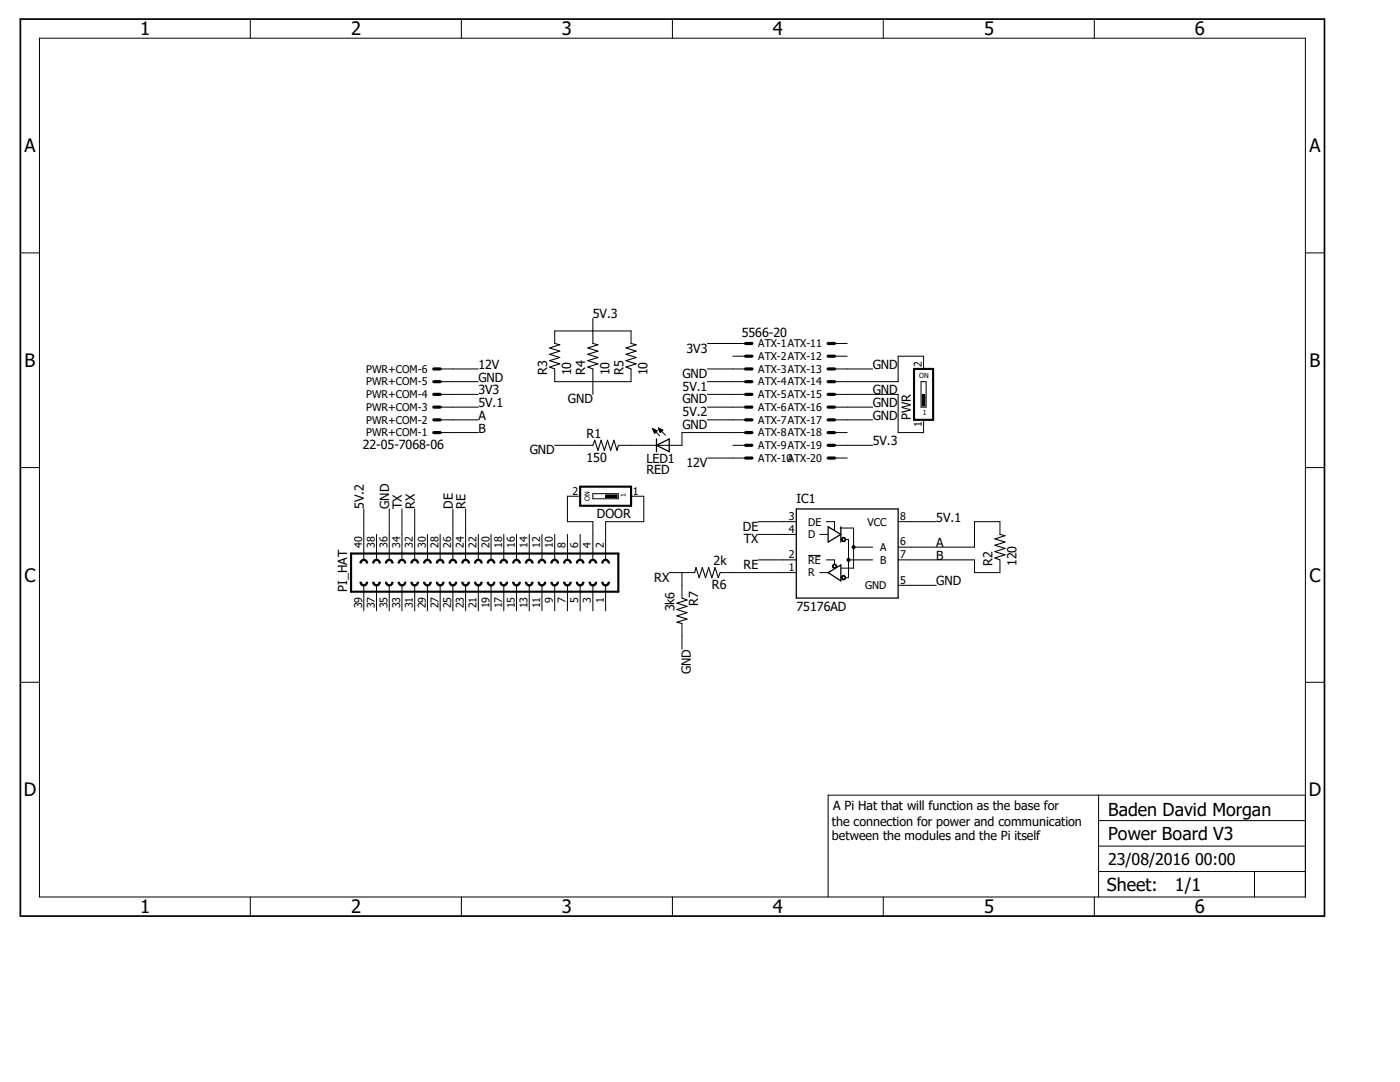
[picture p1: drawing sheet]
<svg xmlns="http://www.w3.org/2000/svg" width="279mm" height="216mm" viewBox="0 0 279 216" stroke-linecap="round" stroke-linejoin="round" font-family="sans-serif">
<path d="M3.5 3.5l261.2 179.9M264.7 3.5l-261.2 179.9" fill="none" stroke="#fff" stroke-width=".2"/>
<g fill="none" stroke="#000" stroke-width=".2">
<path d="M7.9 7.6h252.6v171.4h-252.6zM50 3.8v3.8M92.1 3.8v3.8M134.2 3.8v3.8M176.3 3.8v3.8M218.4 3.8v3.8M4.1 50.5h3.8M260.5 50.5h3.8M87.8 73.6h7.7M87.8 76.2h7.7M87.8 78.7h7.7M110.7 73.6v2.6h15.2v-2.6"/>
<path d="M110.7 68.5v-2.5h15.2v2.5M118.3 63.5v5M118.3 73.6v5.1M141.2 68.5h7.6M141.2 73.6h7.6M141.2 76.2h7.6M141.2 78.7h7.6M146.3 71.1h2.5M166.5 68.5h2.6M166.5 71.1h2.6M166.5 73.6h7.7M166.5 78.7h12.7v7.6h5.1v-2.5"/>
<path d="M183.8 76.2h1v5h-1zM184.1 78.7h.5v2.3h-.5zM184.3 73.6v-2.5h-5.1v5.1h-12.7M4.1 93.3h3.8M87.8 81.2h7.7M87.8 83.8h7.7M87.8 86.3h7.7M110.7 88.9h7.6M115.8 99h-2.6v5.1h5.1v7.6M118.3 98.5h5.1v1h-5.1zM120.9 98.8h2.2v.5h-2.2zM125.9 99h2.6v5.1h-7.6v7.6"/>
<path d="M130.3 85.6l1.4 1.4M130.3 85.6h.1M130.3 85.6l.8 .3-.5 .5M130.3 85.6l.3 .8M130.3 85.7h.3M130.3 85.8h.5M130.4 85.9h.6M130.4 86h.7M130.5 86.1h.5M130.5 86.1h.4M130.6 86.3h.2M130.6 86.4h.1"/>
<path d="M131.4 85.4l1.4 1.4M131.4 85.4l.9 .4-.5 .5zM131.4 85.5h.1M131.4 85.6h.3M131.5 85.6h.3M131.5 85.8h.7M131.5 85.7h.5M131.6 85.9h.6M131.6 86h.5M131.7 86.1h.3M131.7 86.1h.2M131.7 86.3h.1"/>
<path d="M141.2 81.2h7.6M141.2 83.8h7.6M141.2 91.4h7.6M146.3 88.9h2.5M148.8 86.3h-12.7v2.6h-12.7M166.5 81.2h7.7M166.5 83.8h7.7M166.5 86.3h2.6M166.5 88.9h7.7M166.5 91.4h2.6M260.5 93.3h3.8M71.8 116.2h.3a.51 .51 0 0 0 .5 .5 .51 .51 0 0 0 .5-.5h.3a.76 .76 0 0 1-.8 .7 .76 .76 0 0 1-.8-.7z"/>
<path d="M72 111.9a.76 .76 0 0 1 .8-.3 .76 .76 0 0 1 .6 .8h-.3a.51 .51 0 0 0-.5-.6 .51 .51 0 0 0-.5 .6h-.3zM72.6 101.6v10.1M72.6 116.8v5.1M74.4 116.2h.2a.51 .51 0 0 0 .5 .5 .51 .51 0 0 0 .5-.5h.3a.76 .76 0 0 1-.8 .7 .76 .76 0 0 1-.7-.7zM74.5 111.9a.76 .76 0 0 1 .9-.3 .76 .76 0 0 1 .5 .8h-.3a.51 .51 0 0 0-.5-.6 .51 .51 0 0 0-.5 .6h-.2zM75.1 106.6v5.1M75.1 116.8v5.1M76.9 116.2h.3a.51 .51 0 0 0 .5 .5 .51 .51 0 0 0 .5-.5h.2a.76 .76 0 0 1-.7 .7 .76 .76 0 0 1-.8-.7zM77 111.9a.76 .76 0 0 1 .9-.3 .76 .76 0 0 1 .5 .8h-.2a.51 .51 0 0 0-.5-.6 .51 .51 0 0 0-.5 .6h-.3zM77.7 101.6v10.1M77.7 116.8v5.1M79.5 116.2h.2a.51 .51 0 0 0 .5 .5 .51 .51 0 0 0 .5-.5h.3a.76 .76 0 0 1-.8 .7 .76 .76 0 0 1-.7-.7z"/>
<path d="M79.6 111.9a.76 .76 0 0 1 .8-.3 .76 .76 0 0 1 .6 .8h-.3a.51 .51 0 0 0-.5-.6 .51 .51 0 0 0-.5 .6h-.2zM80.2 101.6v10.1M80.2 116.8v5.1M82 116.2h.3a.51 .51 0 0 0 .5 .5 .51 .51 0 0 0 .5-.5h.2a.76 .76 0 0 1-.7 .7 .76 .76 0 0 1-.8-.7zM82.1 111.9a.76 .76 0 0 1 .9-.3 .76 .76 0 0 1 .5 .8h-.2a.51 .51 0 0 0-.5-.6 .51 .51 0 0 0-.5 .6h-.3zM82.8 101.6v10.1M82.8 116.8v5.1M84.5 116.2h.3a.51 .51 0 0 0 .5 .5 .51 .51 0 0 0 .5-.5h.3a.76 .76 0 0 1-.8 .7 .76 .76 0 0 1-.8-.7zM84.7 111.9a.76 .76 0 0 1 .8-.3 .76 .76 0 0 1 .6 .8h-.3a.51 .51 0 0 0-.5-.6 .51 .51 0 0 0-.5 .6h-.3zM85.3 106.6v5.1M85.3 116.8v5.1M87.1 116.2h.2a.51 .51 0 0 0 .5 .5 .51 .51 0 0 0 .5-.5h.3a.76 .76 0 0 1-.8 .7 .76 .76 0 0 1-.7-.7z"/>
<path d="M87.2 111.9a.76 .76 0 0 1 .9-.3 .76 .76 0 0 1 .5 .8h-.3a.51 .51 0 0 0-.5-.6 .51 .51 0 0 0-.5 .6h-.2zM87.8 106.6v5.1M87.8 116.8v5.1M89.6 116.2h.3a.51 .51 0 0 0 .5 .5 .51 .51 0 0 0 .5-.5h.2a.76 .76 0 0 1-.7 .7 .76 .76 0 0 1-.8-.7zM89.7 111.9a.76 .76 0 0 1 .9-.3 .76 .76 0 0 1 .5 .8h-.2a.51 .51 0 0 0-.5-.6 .51 .51 0 0 0-.5 .6h-.3zM90.4 101.6v10.1M90.4 116.8v5.1M92.2 116.2h.2a.51 .51 0 0 0 .5 .5 .51 .51 0 0 0 .5-.5h.3a.76 .76 0 0 1-.8 .7 .76 .76 0 0 1-.7-.7zM92.3 111.9a.76 .76 0 0 1 .8-.3 .76 .76 0 0 1 .6 .8h-.3a.51 .51 0 0 0-.5-.6 .51 .51 0 0 0-.5 .6h-.2zM92.9 101.6v10.1M92.9 116.8v5.1M94.7 116.2h.3a.51 .51 0 0 0 .5 .5 .51 .51 0 0 0 .5-.5h.2a.76 .76 0 0 1-.7 .7 .76 .76 0 0 1-.8-.7z"/>
<path d="M94.8 111.9a.76 .76 0 0 1 .9-.3 .76 .76 0 0 1 .5 .8h-.2a.51 .51 0 0 0-.5-.6 .51 .51 0 0 0-.5 .6h-.3zM95.5 106.6v5.1M95.5 116.8v5.1M97.2 116.2h.3a.51 .51 0 0 0 .5 .5 .51 .51 0 0 0 .5-.5h.3a.76 .76 0 0 1-.8 .7 .76 .76 0 0 1-.8-.7zM97.4 111.9a.76 .76 0 0 1 .8-.3 .76 .76 0 0 1 .6 .8h-.3a.51 .51 0 0 0-.5-.6 .51 .51 0 0 0-.5 .6h-.3zM98 106.6v5.1M98 116.8v5.1M99.8 116.2h.2a.51 .51 0 0 0 .5 .5 .51 .51 0 0 0 .5-.5h.3a.76 .76 0 0 1-.8 .7 .76 .76 0 0 1-.7-.7zM99.9 111.9a.76 .76 0 0 1 .9-.3 .76 .76 0 0 1 .5 .8h-.3a.51 .51 0 0 0-.5-.6 .51 .51 0 0 0-.5 .6h-.2zM100.5 106.6v5.1M100.5 116.8v5.1M102.3 116.2h.3a.51 .51 0 0 0 .5 .5 .51 .51 0 0 0 .5-.5h.2a.76 .76 0 0 1-.7 .7 .76 .76 0 0 1-.8-.7z"/>
<path d="M102.4 111.9a.76 .76 0 0 1 .9-.3 .76 .76 0 0 1 .5 .8h-.2a.51 .51 0 0 0-.5-.6 .51 .51 0 0 0-.5 .6h-.3zM103.1 106.6v5.1M103.1 116.8v5.1M104.9 116.2h.2a.51 .51 0 0 0 .5 .5 .51 .51 0 0 0 .5-.5h.3a.76 .76 0 0 1-.8 .7 .76 .76 0 0 1-.7-.7zM105 111.9a.76 .76 0 0 1 .8-.3 .76 .76 0 0 1 .6 .8h-.3a.51 .51 0 0 0-.5-.6 .51 .51 0 0 0-.5 .6h-.2zM105.6 106.6v5.1M105.6 116.8v5.1M107.4 116.2h.3a.51 .51 0 0 0 .5 .5 .51 .51 0 0 0 .5-.5h.2a.76 .76 0 0 1-.7 .7 .76 .76 0 0 1-.8-.7zM107.5 111.9a.76 .76 0 0 1 .9-.3 .76 .76 0 0 1 .5 .8h-.2a.51 .51 0 0 0-.5-.6 .51 .51 0 0 0-.5 .6h-.3zM108.2 106.6v5.1M108.2 116.8v5.1M109.9 116.2h.3a.51 .51 0 0 0 .5 .5 .51 .51 0 0 0 .5-.5h.3a.76 .76 0 0 1-.8 .7 .76 .76 0 0 1-.8-.7z"/>
<path d="M110.1 111.9a.76 .76 0 0 1 .8-.3 .76 .76 0 0 1 .6 .8h-.3a.51 .51 0 0 0-.5-.6 .51 .51 0 0 0-.5 .6h-.3zM110.7 106.6v5.1M110.7 116.8v5.1M112.5 116.2h.2a.51 .51 0 0 0 .5 .5 .51 .51 0 0 0 .5-.5h.3a.76 .76 0 0 1-.8 .7 .76 .76 0 0 1-.7-.7zM112.6 111.9a.76 .76 0 0 1 .9-.3 .76 .76 0 0 1 .5 .8h-.3a.51 .51 0 0 0-.5-.6 .51 .51 0 0 0-.5 .6h-.2zM113.2 106.6v5.1M113.2 116.8v5.1M115 116.2h.3a.51 .51 0 0 0 .5 .5 .51 .51 0 0 0 .5-.5h.2a.76 .76 0 0 1-.7 .7 .76 .76 0 0 1-.8-.7zM115.1 111.9a.76 .76 0 0 1 .9-.3 .76 .76 0 0 1 .5 .8h-.2a.51 .51 0 0 0-.5-.6 .51 .51 0 0 0-.5 .6h-.3zM115.8 106.6v5.1M115.8 116.8v5.1M117.6 116.2h.2a.51 .51 0 0 0 .5 .5 .51 .51 0 0 0 .5-.5h.3a.76 .76 0 0 1-.8 .7 .76 .76 0 0 1-.7-.7z"/>
<path d="M117.7 111.9a.76 .76 0 0 1 .8-.3 .76 .76 0 0 1 .6 .8h-.3a.51 .51 0 0 0-.5-.6 .51 .51 0 0 0-.5 .6h-.2zM118.3 116.8v5.1M120.1 116.2h.3a.51 .51 0 0 0 .5 .5 .51 .51 0 0 0 .5-.5h.2a.76 .76 0 0 1-.7 .7 .76 .76 0 0 1-.8-.7zM120.2 111.9a.76 .76 0 0 1 .9-.3 .76 .76 0 0 1 .5 .8h-.2a.51 .51 0 0 0-.5-.6 .51 .51 0 0 0-.5 .6h-.3zM120.9 116.8v5.1M133.6 114.3h5M136.1 114.3v5M143.7 114.3h15.2M151.3 104.1h7.6M151.3 106.6h7.6M151.3 111.7h7.6M161.3 110.8h2.5"/>
<path d="M163.6 106.6h1.5M163.6 114.3h1.7M164.9 104.1h1.6v1.6M164.9 111.7h1.6v.9M166.2 112.7l.5-.1 .3 .4-.1 .2-.5 .2-.3-.4 .4-.3h.2l.2 .3-.2 .3h-.2l-.4-.3zM167.8 105.4h2.5v8h-2.4M168 107.4l.5-.2 .3 .5-.1 .2-.5 .2-.3-.4 .3-.3h.2l.3 .3-.3 .3h-.2l-.3-.3zM168 115l.5-.1 .3 .4-.1 .2-.5 .2-.3-.4 .3-.3h.2l.3 .3-.3 .3h-.2l-.3-.3zM168.7 107.7h.6v7.6h-.6M169.3 111.7h4.9M170.3 109.2h3.9M179.2 104.1h7.7"/>
<path d="M179.2 111.7h15.3v2.6h5.1v-2.6M179.2 116.8h7.7M199.6 106.6v-2.5h-5.1v5.1h-15.3M4.1 136.1h3.8M136.1 124.4v5.1M260.5 136.1h3.8M219.2 158.7v20.3M260.5 158.7h-95.2v20.3M50 179v3.8M92.1 179v3.8M134.2 179v3.8M176.3 179v3.8"/>
<path d="M218.4 179v3.8M219.2 173.9h41.3M219.2 168.8h41.3M219.2 163.7h41.3M250.4 173.9v5.1"/>
<circle cx="169.3" cy="111.7" r=".3"/>
<circle cx="170.3" cy="109.2" r=".3"/>
</g>
<g fill="none" stroke="#000" stroke-width=".64">
<path d="M86.6 73.6h1.2M86.6 76.2h1.2M86.6 78.7h1.2M148.8 68.5h1.3M148.8 71.1h1.3M148.8 73.6h1.3M148.8 76.2h1.3M148.8 78.7h1.3M165.3 68.5h1.2M165.3 71.1h1.2M165.3 73.6h1.2M165.3 76.2h1.2"/>
<path d="M165.3 78.7h1.2M86.6 81.2h1.2M86.6 83.8h1.2M86.6 86.3h1.2M148.8 81.2h1.3M148.8 83.8h1.3M148.8 86.3h1.3M148.8 88.9h1.3M148.8 91.4h1.3M165.3 81.2h1.2M165.3 83.8h1.2M165.3 86.3h1.2"/>
<path d="M165.3 88.9h1.2M165.3 91.4h1.2"/>
</g>
<path d="M182.4 73.6h3.8v10.2h-3.8zM115.8 97.1h10.1v3.8h-10.1zM70.1 110.4h53.3v7.7h-53.3z" fill="none" stroke="#000" stroke-width=".42"/>
<g fill="#000">
<path d="M184.1 78.7h.5v2.3h-.5z" fill-rule="evenodd"/>
<path d="M120.9 98.8h2.2v.5h-2.2z" fill-rule="evenodd"/>
<path d="M71.8 116.2h.3a.51 .51 0 0 0 .5 .5 .51 .51 0 0 0 .5-.5h.3a.76 .76 0 0 1-.8 .7 .76 .76 0 0 1-.8-.7z" fill-rule="evenodd"/>
<path d="M72 111.9a.76 .76 0 0 1 .8-.3 .76 .76 0 0 1 .6 .8h-.3a.51 .51 0 0 0-.5-.6 .51 .51 0 0 0-.5 .6h-.3z" fill-rule="evenodd"/>
<path d="M74.4 116.2h.2a.51 .51 0 0 0 .5 .5 .51 .51 0 0 0 .5-.5h.3a.76 .76 0 0 1-.8 .7 .76 .76 0 0 1-.7-.7z" fill-rule="evenodd"/>
<path d="M74.5 111.9a.76 .76 0 0 1 .9-.3 .76 .76 0 0 1 .5 .8h-.3a.51 .51 0 0 0-.5-.6 .51 .51 0 0 0-.5 .6h-.2z" fill-rule="evenodd"/>
<path d="M76.9 116.2h.3a.51 .51 0 0 0 .5 .5 .51 .51 0 0 0 .5-.5h.2a.76 .76 0 0 1-.7 .7 .76 .76 0 0 1-.8-.7z" fill-rule="evenodd"/>
<path d="M77 111.9a.76 .76 0 0 1 .9-.3 .76 .76 0 0 1 .5 .8h-.2a.51 .51 0 0 0-.5-.6 .51 .51 0 0 0-.5 .6h-.3z" fill-rule="evenodd"/>
<path d="M79.5 116.2h.2a.51 .51 0 0 0 .5 .5 .51 .51 0 0 0 .5-.5h.3a.76 .76 0 0 1-.8 .7 .76 .76 0 0 1-.7-.7z" fill-rule="evenodd"/>
<path d="M79.6 111.9a.76 .76 0 0 1 .8-.3 .76 .76 0 0 1 .6 .8h-.3a.51 .51 0 0 0-.5-.6 .51 .51 0 0 0-.5 .6h-.2z" fill-rule="evenodd"/>
<path d="M82 116.2h.3a.51 .51 0 0 0 .5 .5 .51 .51 0 0 0 .5-.5h.2a.76 .76 0 0 1-.7 .7 .76 .76 0 0 1-.8-.7z" fill-rule="evenodd"/>
<path d="M82.1 111.9a.76 .76 0 0 1 .9-.3 .76 .76 0 0 1 .5 .8h-.2a.51 .51 0 0 0-.5-.6 .51 .51 0 0 0-.5 .6h-.3z" fill-rule="evenodd"/>
<path d="M84.5 116.2h.3a.51 .51 0 0 0 .5 .5 .51 .51 0 0 0 .5-.5h.3a.76 .76 0 0 1-.8 .7 .76 .76 0 0 1-.8-.7z" fill-rule="evenodd"/>
<path d="M84.7 111.9a.76 .76 0 0 1 .8-.3 .76 .76 0 0 1 .6 .8h-.3a.51 .51 0 0 0-.5-.6 .51 .51 0 0 0-.5 .6h-.3z" fill-rule="evenodd"/>
<path d="M87.1 116.2h.2a.51 .51 0 0 0 .5 .5 .51 .51 0 0 0 .5-.5h.3a.76 .76 0 0 1-.8 .7 .76 .76 0 0 1-.7-.7z" fill-rule="evenodd"/>
<path d="M87.2 111.9a.76 .76 0 0 1 .9-.3 .76 .76 0 0 1 .5 .8h-.3a.51 .51 0 0 0-.5-.6 .51 .51 0 0 0-.5 .6h-.2z" fill-rule="evenodd"/>
<path d="M89.6 116.2h.3a.51 .51 0 0 0 .5 .5 .51 .51 0 0 0 .5-.5h.2a.76 .76 0 0 1-.7 .7 .76 .76 0 0 1-.8-.7z" fill-rule="evenodd"/>
<path d="M89.7 111.9a.76 .76 0 0 1 .9-.3 .76 .76 0 0 1 .5 .8h-.2a.51 .51 0 0 0-.5-.6 .51 .51 0 0 0-.5 .6h-.3z" fill-rule="evenodd"/>
<path d="M92.2 116.2h.2a.51 .51 0 0 0 .5 .5 .51 .51 0 0 0 .5-.5h.3a.76 .76 0 0 1-.8 .7 .76 .76 0 0 1-.7-.7z" fill-rule="evenodd"/>
<path d="M92.3 111.9a.76 .76 0 0 1 .8-.3 .76 .76 0 0 1 .6 .8h-.3a.51 .51 0 0 0-.5-.6 .51 .51 0 0 0-.5 .6h-.2z" fill-rule="evenodd"/>
<path d="M94.7 116.2h.3a.51 .51 0 0 0 .5 .5 .51 .51 0 0 0 .5-.5h.2a.76 .76 0 0 1-.7 .7 .76 .76 0 0 1-.8-.7z" fill-rule="evenodd"/>
<path d="M94.8 111.9a.76 .76 0 0 1 .9-.3 .76 .76 0 0 1 .5 .8h-.2a.51 .51 0 0 0-.5-.6 .51 .51 0 0 0-.5 .6h-.3z" fill-rule="evenodd"/>
<path d="M97.2 116.2h.3a.51 .51 0 0 0 .5 .5 .51 .51 0 0 0 .5-.5h.3a.76 .76 0 0 1-.8 .7 .76 .76 0 0 1-.8-.7z" fill-rule="evenodd"/>
<path d="M97.4 111.9a.76 .76 0 0 1 .8-.3 .76 .76 0 0 1 .6 .8h-.3a.51 .51 0 0 0-.5-.6 .51 .51 0 0 0-.5 .6h-.3z" fill-rule="evenodd"/>
<path d="M99.8 116.2h.2a.51 .51 0 0 0 .5 .5 .51 .51 0 0 0 .5-.5h.3a.76 .76 0 0 1-.8 .7 .76 .76 0 0 1-.7-.7z" fill-rule="evenodd"/>
<path d="M99.9 111.9a.76 .76 0 0 1 .9-.3 .76 .76 0 0 1 .5 .8h-.3a.51 .51 0 0 0-.5-.6 .51 .51 0 0 0-.5 .6h-.2z" fill-rule="evenodd"/>
<path d="M102.3 116.2h.3a.51 .51 0 0 0 .5 .5 .51 .51 0 0 0 .5-.5h.2a.76 .76 0 0 1-.7 .7 .76 .76 0 0 1-.8-.7z" fill-rule="evenodd"/>
<path d="M102.4 111.9a.76 .76 0 0 1 .9-.3 .76 .76 0 0 1 .5 .8h-.2a.51 .51 0 0 0-.5-.6 .51 .51 0 0 0-.5 .6h-.3z" fill-rule="evenodd"/>
<path d="M104.9 116.2h.2a.51 .51 0 0 0 .5 .5 .51 .51 0 0 0 .5-.5h.3a.76 .76 0 0 1-.8 .7 .76 .76 0 0 1-.7-.7z" fill-rule="evenodd"/>
<path d="M105 111.9a.76 .76 0 0 1 .8-.3 .76 .76 0 0 1 .6 .8h-.3a.51 .51 0 0 0-.5-.6 .51 .51 0 0 0-.5 .6h-.2z" fill-rule="evenodd"/>
<path d="M107.4 116.2h.3a.51 .51 0 0 0 .5 .5 .51 .51 0 0 0 .5-.5h.2a.76 .76 0 0 1-.7 .7 .76 .76 0 0 1-.8-.7z" fill-rule="evenodd"/>
<path d="M107.5 111.9a.76 .76 0 0 1 .9-.3 .76 .76 0 0 1 .5 .8h-.2a.51 .51 0 0 0-.5-.6 .51 .51 0 0 0-.5 .6h-.3z" fill-rule="evenodd"/>
<path d="M109.9 116.2h.3a.51 .51 0 0 0 .5 .5 .51 .51 0 0 0 .5-.5h.3a.76 .76 0 0 1-.8 .7 .76 .76 0 0 1-.8-.7z" fill-rule="evenodd"/>
<path d="M110.1 111.9a.76 .76 0 0 1 .8-.3 .76 .76 0 0 1 .6 .8h-.3a.51 .51 0 0 0-.5-.6 .51 .51 0 0 0-.5 .6h-.3z" fill-rule="evenodd"/>
<path d="M112.5 116.2h.2a.51 .51 0 0 0 .5 .5 .51 .51 0 0 0 .5-.5h.3a.76 .76 0 0 1-.8 .7 .76 .76 0 0 1-.7-.7z" fill-rule="evenodd"/>
<path d="M112.6 111.9a.76 .76 0 0 1 .9-.3 .76 .76 0 0 1 .5 .8h-.3a.51 .51 0 0 0-.5-.6 .51 .51 0 0 0-.5 .6h-.2z" fill-rule="evenodd"/>
<path d="M115 116.2h.3a.51 .51 0 0 0 .5 .5 .51 .51 0 0 0 .5-.5h.2a.76 .76 0 0 1-.7 .7 .76 .76 0 0 1-.8-.7z" fill-rule="evenodd"/>
<path d="M115.1 111.9a.76 .76 0 0 1 .9-.3 .76 .76 0 0 1 .5 .8h-.2a.51 .51 0 0 0-.5-.6 .51 .51 0 0 0-.5 .6h-.3z" fill-rule="evenodd"/>
<path d="M117.6 116.2h.2a.51 .51 0 0 0 .5 .5 .51 .51 0 0 0 .5-.5h.3a.76 .76 0 0 1-.8 .7 .76 .76 0 0 1-.7-.7z" fill-rule="evenodd"/>
<path d="M117.7 111.9a.76 .76 0 0 1 .8-.3 .76 .76 0 0 1 .6 .8h-.3a.51 .51 0 0 0-.5-.6 .51 .51 0 0 0-.5 .6h-.2z" fill-rule="evenodd"/>
<path d="M120.1 116.2h.3a.51 .51 0 0 0 .5 .5 .51 .51 0 0 0 .5-.5h.2a.76 .76 0 0 1-.7 .7 .76 .76 0 0 1-.8-.7z" fill-rule="evenodd"/>
<path d="M120.2 111.9a.76 .76 0 0 1 .9-.3 .76 .76 0 0 1 .5 .8h-.2a.51 .51 0 0 0-.5-.6 .51 .51 0 0 0-.5 .6h-.3z" fill-rule="evenodd"/>
<path d="M166.2 112.7l.5-.1 .3 .4-.1 .2-.5 .2-.3-.4 .4-.3h.2l.2 .3-.2 .3h-.2l-.4-.3z" fill-rule="evenodd"/>
<path d="M168 107.4l.5-.2 .3 .5-.1 .2-.5 .2-.3-.4 .3-.3h.2l.3 .3-.3 .3h-.2l-.3-.3z" fill-rule="evenodd"/>
<path d="M168 115l.5-.1 .3 .4-.1 .2-.5 .2-.3-.4 .3-.3h.2l.3 .3-.3 .3h-.2l-.3-.3z" fill-rule="evenodd"/>
<circle cx="169.3" cy="111.7" r=".3"/>
<circle cx="170.3" cy="109.2" r=".3"/>
</g>
<path d="M131 88.9l2.6-1.3v2.5zM131 87.6v2.5M158.9 101.6h20.3v17.7h-20.3zM165.3 105.1l2.5 1.5-2.5 1.6zM165.3 114.3l2.5-1.6v3.2zM167.8 105.1v3.1" fill="none" stroke="#000" stroke-width=".25"/>
<path d="M110.7 68.5l1 .3-2 .6 2 .7-2 .6 2 .6-2 .7 2 .6-2 .6 1 .4M118.3 68.5l1 .3-2 .6 2 .7-2 .6 2 .6-2 .7 2 .6-2 .6 1 .4M125.9 68.5l1.1 .3-2.1 .6 2.1 .7-2.1 .6 2.1 .6-2.1 .7 2.1 .6-2.1 .6 1 .4M118.3 88.9l.4-1.1 .6 2.1 .7-2.1 .6 2.1 .6-2.1 .7 2.1 .6-2.1 .6 2.1 .3-1M136.1 119.3l1 .4-2 .7 2 .6-2 .6 2 .7-2 .6 2 .6-2 .7 1 .2M138.6 114.3l.3-1.1 .6 2.1 .7-2.1 .6 2.1 .6-2.1 .7 2.1 .6-2.1 .6 2.1 .4-1M199.6 106.6l1 .3-2.1 .6 2.1 .7-2.1 .6 2.1 .6-2.1 .7 2.1 .6-2.1 .6 1.1 .4" fill="none" stroke="#000" stroke-width=".21"/>
<path d="M4.1 3.8h260.2v179h-260.2z" fill="none" stroke="#000" stroke-width=".34"/>
<g font-size="3.7">
<text x="27.9" y="7">1</text>
<text x="70.1" y="7">2</text>
<text x="112.1" y="7">3</text>
<text x="154.3" y="7">4</text>
<text x="196.4" y="7">5</text>
<text x="238.5" y="7">6</text>
<text x="4.9" y="30.4">A</text>
<text x="261.3" y="30.4">A</text>
<text x="4.9" y="73.2">B</text>
<text x="261.4" y="73.2">B</text>
<text x="4.9" y="116">C</text>
<text x="261.3" y="116">C</text>
<text x="4.7" y="158.9">D</text>
<text x="261.2" y="158.9">D</text>
<text x="27.9" y="182.2">1</text>
<text x="70.1" y="182.2">2</text>
<text x="112.1" y="182.2">3</text>
<text x="154.3" y="182.2">4</text>
<text x="196.4" y="182.2">5</text>
<text x="238.5" y="182.2">6</text>
</g>
<g font-size="3.6">
<text x="221.2" y="162.7">Baden David Morgan</text>
<text x="221.2" y="167.6">Power Board V3</text>
<text x="220.9" y="177.8">Sheet:</text>
<text x="234.5" y="177.7">1/1</text>
</g>
<text font-size="3.2" x="221.1" y="172.6">23/08/2016 00:00</text>
<g font-size="2.5">
<text x="118.3" y="63.5">5V.3</text>
<text x="137" y="70.4">3V3</text>
<text x="148" y="67.2">5566-20</text>
<text x="95.5" y="73.6">12V</text>
<text x="95.5" y="76.2">GND</text>
<text x="109.2" y="74.9" transform="rotate(-90 109.2 74.9)">R3</text>
<text x="114" y="74.9" transform="rotate(-90 114 74.9)">10</text>
<text x="116.8" y="74.9" transform="rotate(-90 116.8 74.9)">R4</text>
<text x="121.6" y="74.9" transform="rotate(-90 121.6 74.9)">10</text>
<text x="124.4" y="74.9" transform="rotate(-90 124.4 74.9)">R5</text>
<text x="129.2" y="74.9" transform="rotate(-90 129.2 74.9)">10</text>
<text x="136.2" y="75.4">GND</text>
<text x="136.2" y="77.9">5V.1</text>
<text x="174.2" y="73.6">GND</text>
<text x="95.5" y="78.7">3V3</text>
<text x="95.5" y="83.8">A</text>
<text x="95.5" y="81.2">5V.1</text>
<text x="113.3" y="80.5">GND</text>
<text x="136.2" y="80.5">GND</text>
<text x="136.2" y="83">5V.2</text>
<text x="174.2" y="81.2">GND</text>
<text x="174.2" y="83.8">GND</text>
<text x="174.2" y="78.7">GND</text>
<text x="181.8" y="83.8" transform="rotate(-90 181.8 83.8)">PWR</text>
<text x="72.4" y="89.5">22-05-7068-06</text>
<text x="95.5" y="86.3">B</text>
<text x="117.1" y="87.4">R1</text>
<text x="136.2" y="85.6">GND</text>
<text x="174.2" y="88.9">5V.3</text>
<text x="105.7" y="90.6">GND</text>
<text x="117.1" y="92.2">150</text>
<text x="129" y="94.6">RED</text>
<text x="129" y="92.4">LED1</text>
<text x="137" y="93.2">12V</text>
<text x="72.6" y="101.6" transform="rotate(-90 72.6 101.6)">5V.2</text>
<text x="77.7" y="101.6" transform="rotate(-90 77.7 101.6)">GND</text>
<text x="80.2" y="101.6" transform="rotate(-90 80.2 101.6)">TX</text>
<text x="82.8" y="101.6" transform="rotate(-90 82.8 101.6)">RX</text>
<text x="90.4" y="101.6" transform="rotate(-90 90.4 101.6)">DE</text>
<text x="92.9" y="101.6" transform="rotate(-90 92.9 101.6)">RE</text>
<text x="159" y="100.3">IC1</text>
<text x="119.1" y="103.3">DOOR</text>
<text x="148.3" y="105.9">DE</text>
<text x="186.9" y="104.1">5V.1</text>
<text x="142.4" y="112.7">2k</text>
<text x="148.4" y="113.5">RE</text>
<text x="148.5" y="108.4">TX</text>
<text x="186.9" y="109.2">A</text>
<text x="186.9" y="111.7">B</text>
<text x="198.1" y="113" transform="rotate(-90 198.1 113)">R2</text>
<text x="202.9" y="113" transform="rotate(-90 202.9 113)">120</text>
<text x="69.3" y="118.1" transform="rotate(-90 69.3 118.1)">PI_HAT</text>
<text x="130.6" y="116">RX</text>
<text x="142.1" y="117.5">R6</text>
<text x="186.9" y="116.8">GND</text>
<text x="134.6" y="122" transform="rotate(-90 134.6 122)">3k6</text>
<text x="139.4" y="121" transform="rotate(-90 139.4 121)">R7</text>
<text x="159" y="121.9">75176AD</text>
<text x="137.9" y="134.5" transform="rotate(-90 137.9 134.5)">GND</text>
<text x="166.3" y="161.7">A Pi Hat that will function as the base for</text>
<text x="166" y="164.8">the connection for power and communication</text>
<text x="166" y="167.6">between the modules and the Pi itself</text>
</g>
<g font-size="2.1">
<text x="151.3" y="69.3">ATX-1ATX-11</text>
<text x="151.3" y="71.8">ATX-2ATX-12</text>
<text x="73.1" y="76.9">PWR+COM-5</text>
<text x="73.1" y="74.4">PWR+COM-6</text>
<text x="151.3" y="74.4">ATX-3ATX-13</text>
<text x="151.3" y="76.9">ATX-4ATX-14</text>
<text x="184" y="73.3" transform="rotate(-90 184 73.3)">2</text>
<text x="73.1" y="82">PWR+COM-3</text>
<text x="73.1" y="79.5">PWR+COM-4</text>
<text x="151.3" y="79.5">ATX-5ATX-15</text>
<text x="151.3" y="82">ATX-6ATX-16</text>
<text x="73.1" y="87.1">PWR+COM-1</text>
<text x="73.1" y="84.5">PWR+COM-2</text>
<text x="151.3" y="84.5">ATX-7ATX-17</text>
<text x="151.3" y="87.1">ATX-8ATX-18</text>
<text x="151.3" y="89.6">ATX-9ATX-19</text>
<text x="184" y="85.3" transform="rotate(-90 184 85.3)">1</text>
<text x="151.3" y="92.2">ATX-10ATX-20</text>
<text x="114.3" y="98.7">2</text>
<text x="126.3" y="98.7">1</text>
<text x="157.4" y="103.8">3</text>
<text x="157.4" y="106.3">4</text>
<text x="161.3" y="104.9">DE</text>
<text x="161.3" y="107.4">D</text>
<text x="173.1" y="104.9">VCC</text>
<text x="179.6" y="103.8">8</text>
<text x="72.3" y="109.4" transform="rotate(-90 72.3 109.4)">40</text>
<text x="74.8" y="109.4" transform="rotate(-90 74.8 109.4)">38</text>
<text x="77.3" y="109.4" transform="rotate(-90 77.3 109.4)">36</text>
<text x="79.9" y="109.4" transform="rotate(-90 79.9 109.4)">34</text>
<text x="82.4" y="109.4" transform="rotate(-90 82.4 109.4)">32</text>
<text x="85" y="109.4" transform="rotate(-90 85 109.4)">30</text>
<text x="87.5" y="109.4" transform="rotate(-90 87.5 109.4)">28</text>
<text x="90" y="109.4" transform="rotate(-90 90 109.4)">26</text>
<text x="92.6" y="109.4" transform="rotate(-90 92.6 109.4)">24</text>
<text x="95.1" y="109.4" transform="rotate(-90 95.1 109.4)">22</text>
<text x="97.7" y="109.4" transform="rotate(-90 97.7 109.4)">20</text>
<text x="100.2" y="109.4" transform="rotate(-90 100.2 109.4)">18</text>
<text x="102.7" y="109.4" transform="rotate(-90 102.7 109.4)">16</text>
<text x="105.3" y="109.4" transform="rotate(-90 105.3 109.4)">14</text>
<text x="107.8" y="109.4" transform="rotate(-90 107.8 109.4)">12</text>
<text x="110.3" y="109.4" transform="rotate(-90 110.3 109.4)">10</text>
<text x="112.9" y="109.4" transform="rotate(-90 112.9 109.4)">8</text>
<text x="115.4" y="109.4" transform="rotate(-90 115.4 109.4)">6</text>
<text x="117.9" y="109.4" transform="rotate(-90 117.9 109.4)">4</text>
<text x="120.5" y="109.4" transform="rotate(-90 120.5 109.4)">2</text>
<text x="157.4" y="113.9">1</text>
<text x="157.4" y="111.4">2</text>
<text x="161.3" y="112.5">RE</text>
<text x="175.6" y="109.9">A</text>
<text x="175.7" y="112.5">B</text>
<text x="179.6" y="108.8">6</text>
<text x="179.6" y="111.4">7</text>
<text x="161.3" y="115">R</text>
<text x="172.7" y="117.6">GND</text>
<text x="179.6" y="116.5">5</text>
<text x="72.3" y="121.4" transform="rotate(-90 72.3 121.4)">39</text>
<text x="74.8" y="121.4" transform="rotate(-90 74.8 121.4)">37</text>
<text x="77.3" y="121.4" transform="rotate(-90 77.3 121.4)">35</text>
<text x="79.9" y="121.4" transform="rotate(-90 79.9 121.4)">33</text>
<text x="82.4" y="121.4" transform="rotate(-90 82.4 121.4)">31</text>
<text x="85" y="121.4" transform="rotate(-90 85 121.4)">29</text>
<text x="87.5" y="121.4" transform="rotate(-90 87.5 121.4)">27</text>
<text x="90" y="121.4" transform="rotate(-90 90 121.4)">25</text>
<text x="92.6" y="121.4" transform="rotate(-90 92.6 121.4)">23</text>
<text x="95.1" y="121.4" transform="rotate(-90 95.1 121.4)">21</text>
<text x="97.7" y="121.4" transform="rotate(-90 97.7 121.4)">19</text>
<text x="100.2" y="121.4" transform="rotate(-90 100.2 121.4)">17</text>
<text x="102.7" y="121.4" transform="rotate(-90 102.7 121.4)">15</text>
<text x="105.3" y="121.4" transform="rotate(-90 105.3 121.4)">13</text>
<text x="107.8" y="121.4" transform="rotate(-90 107.8 121.4)">11</text>
<text x="110.3" y="120.3" transform="rotate(-90 110.3 120.3)">9</text>
<text x="112.9" y="120.3" transform="rotate(-90 112.9 120.3)">7</text>
<text x="115.4" y="120.3" transform="rotate(-90 115.4 120.3)">5</text>
<text x="117.9" y="120.3" transform="rotate(-90 117.9 120.3)">3</text>
<text x="120.5" y="120.3" transform="rotate(-90 120.5 120.3)">1</text>
</g>
<g font-size="1.4">
<text x="183.4" y="75.5">ON</text>
<text x="184.2" y="82.8">1</text>
<text x="117.7" y="99.9" transform="rotate(-90 117.7 99.9)">ON</text>
<text x="124.9" y="99.1" transform="rotate(-90 124.9 99.1)">1</text>
</g>
</svg>
